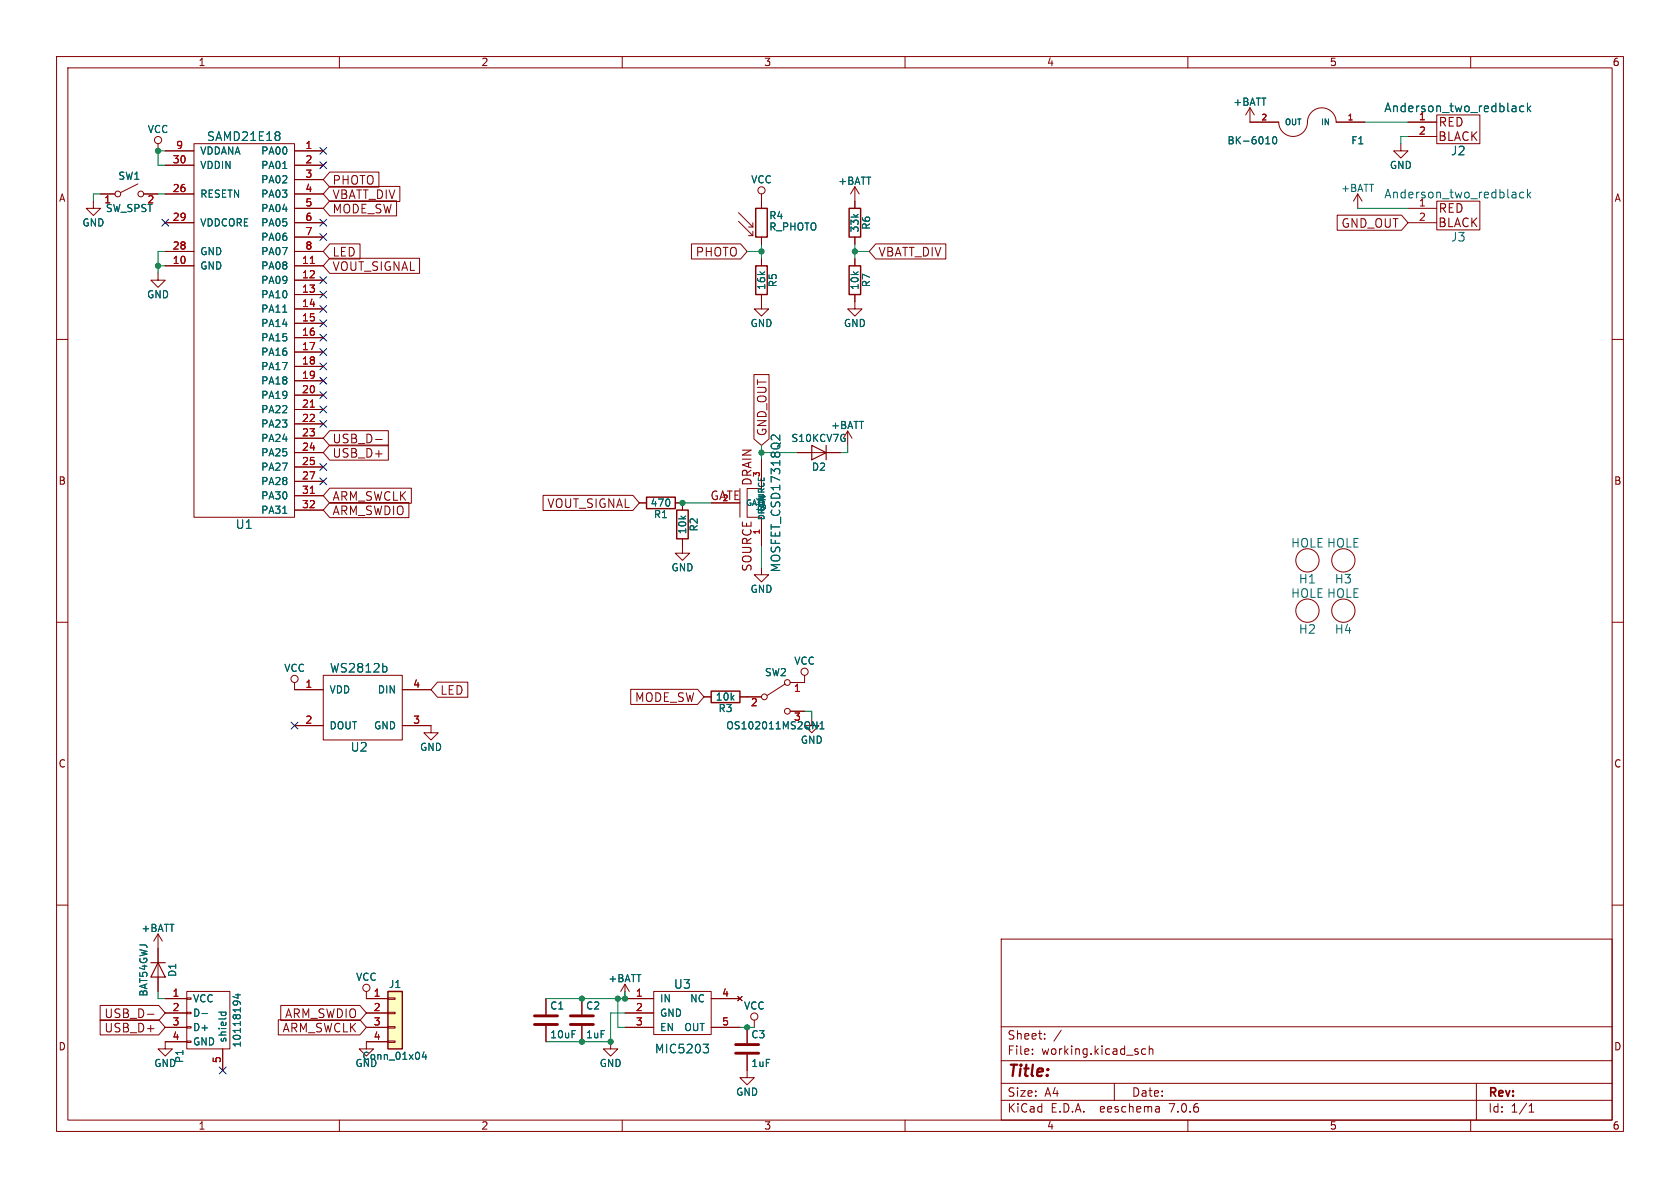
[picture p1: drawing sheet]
<svg xmlns="http://www.w3.org/2000/svg" width="297mm" height="210mm" viewBox="0 0 297 210" stroke-linecap="round" stroke-linejoin="round" font-family="sans-serif">
<g fill="none" stroke="#840000" stroke-width=".18">
<path d="M10 10h277v190h-277zM12 12h273v186h-273zM60 10v2M110 10v2M160 10v2M210 10v2M221 19.1v2.5h5.1a2.58 2.58 0 0 0 2.8 2.5 2.58 2.58 0 0 0 2.3-3 2.54 2.54 0 0 1 2.7-2 2.54 2.54 0 0 1 2.3 2.5h5.1M221 19.1l-.8 1.2M221 19.1l.7 1.2M260 10v2M16.5 35.6v1.2h1.3l-1.3 1.3-1.3-1.3h1.3M17.8 34.3h2.5"/>
<path d="M24.4 32.5l-3.1 1.5M25.4 34.3h2.5M27.9 25.4v1.3M29.2 39.4h5.1M29.2 34.3h5.1M29.2 26.7h5.1M29.2 29.2h5.1M34.3 25.4h17.8v66h-17.8zM52.1 36.8h5M52.1 39.4h5M52.1 34.3h5M52.1 26.7h5"/>
<path d="M52.1 29.2h5M52.1 31.8h5M58.3 30.4h8.7v2.7h-8.7l-1.2-1.3zM58.3 33h12.4v2.6h-12.4l-1.2-1.3zM58.3 35.5h11.8v2.7h-11.8l-1.2-1.4zM130.6 39.1l2.5 2.6M130.6 37.6l2.5 2.5M133.1 39.4v.7M134.6 34.3v2.5M151.1 33l-.7 1.3M151.1 33v3.8M151.1 33l.8 1.3"/>
<path d="M236.4 38h11.4l1.1 1.4-1.1 1.3h-11.4zM240 34.3l-.7 1.3M240 34.3v2.5M240 34.3l.8 1.3M247.6 25.4v1.3h1.3l-1.3 1.2-1.2-1.2h1.2M248.9 36.8h5.1M248.9 39.4h5.1M248.9 21.6h5.1M248.9 24.1h5.1M254 35.6h7.6v5h-7.6zM254 20.3h7.6v5.1h-7.6zM10 60h2"/>
<path d="M27.9 48.3v1.2h1.3l-1.3 1.3-1.2-1.3h1.2M29.2 47h5.1M29.2 44.5h5.1M52.1 47h5M52.1 49.5h5M52.1 52.1h5M52.1 54.6h5M52.1 57.2h5M52.1 59.7h5M52.1 44.5h5M52.1 41.9h5M58.3 45.7h15.9v2.6h-15.9l-1.2-1.3z"/>
<path d="M58.3 43.1h5.3v2.7h-5.3l-1.2-1.3zM122.2 43.1h8.7l1.2 1.4-1.2 1.3h-8.7zM132.3 41.7h.8M132.3 40.1h.8M133.1 40.9v.8M134.6 52.1v2.5h1.3l-1.3 1.3-1.3-1.3h1.3M134.6 41.9v1.3M134.6 45.7v1.3M151.1 52.1v2.5h1.3l-1.3 1.3-1.2-1.3h1.2M151.1 41.9v1.3M151.1 45.7v1.3M154.8 43.1h12.4v2.7h-12.4l-1.1-1.3z"/>
<path d="M285 60h2M52.1 62.2h5M52.1 64.8h5M52.1 67.3h5M52.1 69.9h5M52.1 72.4h5M52.1 74.9h5M52.1 77.5h5M58.3 78.7h10.4v2.6h-10.4l-1.2-1.3zM58.3 76.1h10.4v2.7h-10.4l-1.2-1.3zM66.4 77.7h1.2M133.3 66.2h2.7v11.4l-1.4 1.1-1.3-1.1z"/>
<path d="M149.9 76.2l-.8 1.3M149.9 76.2v2.5M149.9 76.2l.7 1.3M52.1 80h5M52.1 82.6h5M52.1 85.1h5M52.1 87.6h5M52.1 90.2h5M58.3 86.3h14.4v2.7h-14.4l-1.2-1.4zM58.3 88.8h14v2.7h-14l-1.2-1.3zM96 87.6h15.9l1.1 1.3-1.1 1.3h-15.9zM113 88.9h1.3"/>
<path d="M119.4 88.9h1.2v1.3M120.6 95.3v2.5h1.3l-1.3 1.3-1.2-1.3h1.2M125.7 88.9h5.1M130.8 86.4v5M134.6 81.3v5.1h-2.5v5h2.5v5.1M141 80h7.6M10 110h2M57.1 119.4h14v11.4h-14zM134.6 100.3v1.3h1.3l-1.3 1.3-1.3-1.3h1.3M142.2 119.4v1.3h-2.5M285 110h2M52.1 120.7v1.2h5"/>
<path d="M52.1 128.3h5M71.1 128.3h5.1v1.2h1.3l-1.3 1.3-1.3-1.3h1.3M71.1 121.9h5.1M77.3 120.6h5.4v2.7h-5.4l-1.1-1.4zM111.5 121.9h11.8l1.2 1.3-1.2 1.3h-11.8zM124.5 123.2h1.2M130.8 123.2h3.8M138.8 120.9l-3.2 2M139.7 125.7h2.5M143.5 127v1.3h1.3l-1.3 1.2-1.3-1.2h1.3M10 160h2M285 160h2"/>
<path d="M17.7 177.7h10.4l1.1 1.4-1.1 1.3h-10.4zM26.1 179.3h1.1M27.9 165.1l-.7 1.3M27.9 165.1v10.2M27.9 165.1l.8 1.3M29.2 176.5h3.8M29.2 179.1h3.8M33 175.3h7.6v10.1h-7.6zM33 176.4h.8v.3h-.8zM33 178.9h.8v.3h-.8zM49.6 177.7h14l1.2 1.4-1.2 1.3h-14zM64.8 175.3v1.2h3.8"/>
<path d="M64.8 179.1h3.8M68.6 178.9h1.2v.3h-1.2zM68.6 176.4h1.2v.3h-1.2zM96.5 176.5v2.8M102.9 176.5v2.8M110.5 174v2.5h5.1M110.5 179.1h5.1M110.5 174l-.8 1.3M110.5 174l.8 1.3M115.6 175.3h.1M115.6 175.3h10.1v7.6h-10.1zM125.7 176.5h5.1"/>
<path d="M130.4 176.1l.8 .8M131.2 176.1l-.8 .8M177 166h108v32h-108zM17.7 180.3h10.4l1.1 1.3-1.1 1.3h-10.4zM29.2 181.6h3.8M33 181.5h.8v.2h-.8zM33 184h.8v.3h-.8zM33 184.2h-3.8v1.2h1.3l-1.3 1.3-1.3-1.3h1.3M39.4 185.4v3.8M49.2 180.3h14.4l1.2 1.3-1.2 1.3h-14.4zM60 198v2M64.8 181.6h3.8"/>
<path d="M68.6 184h1.2v.3h-1.2zM68.6 181.5h1.2v.2h-1.2zM68.6 184.2h-3.8v1.2h1.2l-1.2 1.3-1.3-1.3h1.3M96.5 181.4v2.8M102.9 181.4v2.8M107.9 184.2v1.2h1.3l-1.3 1.3-1.2-1.3h1.2M110 198v2M110.5 181.6h5.1M125.7 181.6h5.1M127 182.9h.1M132.1 186.4v4.1h1.2l-1.2 1.3-1.3-1.3h1.3M132.1 181.6v2.8"/>
<path d="M133.3 180.3v1.3M160 198v2M177 194.5h108M177 191.5h108M177 187.5h108M177 181.5h108M182.5 186.3v.1M182.5 185.5v.1M184.7 183.6v.1M184.7 182.8v.1M187.6 182.1l-1.3 2M197 191.5v3"/>
<path d="M202.5 185.5l-.4-.1-.3 .3v.4l.2 .2h.5M203.2 185.5l.2-.1 .3 .1 .1 .9M203.2 184.9v1.5M204.9 195.7l.1 .9M205 196.5l-.2 .1M205 196h-.2M210 198v2M260 198v2M261 191.5v6.5M270.3 196.6h.9M270.3 195.5l.4-.4v1.5"/>
<circle cx="20.8" cy="34.3" r=".51"/>
<circle cx="24.9" cy="34.3" r=".51"/>
<circle cx="27.9" cy="24.8" r=".63"/>
<circle cx="134.6" cy="33.7" r=".63"/>
<circle cx="231.1" cy="99.1" r="2.06"/>
<circle cx="237.5" cy="99.1" r="2.06"/>
<circle cx="142.2" cy="118.7" r=".63"/>
<circle cx="231.1" cy="108" r="2.06"/>
<circle cx="237.5" cy="108" r="2.06"/>
<circle cx="52.1" cy="120" r=".63"/>
<circle cx="135.1" cy="123.2" r=".51"/>
<circle cx="139.2" cy="120.7" r=".51"/>
<circle cx="139.2" cy="125.7" r=".51"/>
<circle cx="64.8" cy="174.6" r=".63"/>
<circle cx="133.3" cy="179.7" r=".63"/>
</g>
<path d="M133.6 36.8h2v5.1h-2zM150.1 36.8h2v5.1h-2zM133.6 47h2v5.1h-2zM150.1 47h2v5.1h-2zM114.3 87.9h5.1v2h-5.1zM119.6 90.2h2.1v5.1h-2.1zM125.7 122.2h5.1v2h-5.1zM68.6 175.3h2.5v10.1h-2.5z" fill="none" stroke="#840000" stroke-width=".25"/>
<path d="M94.5 179.6h4.1M100.8 179.6h4.1M94.5 181.1h4.1M100.8 181.1h4.1M130 186.2h4.1M130 184.7h4.1" fill="none" stroke="#840000" stroke-width=".51"/>
<path d="M68.6 175.3h2.5v10.1h-2.5z" fill="#ffffc2" stroke="#ffffc2" stroke-width=".18"/>
<g fill="none" stroke="#006464" stroke-width=".18">
<path d="M269.4 18.8l-.4-.1-.3 .3v.5l.1 .2h.6M270 18.2v1.5M270.2 19.2l.4 .5M270.6 18.7l-.6 .6M49.4 23.4v.4M49.4 24.1v.6M50 29.8h.7M223.8 25.4h.7M225.1 24.3l.2-.1a.68 .68 0 0 1 .4 .6 .68 .68 0 0 1-.4 .6l-.2-.1-.1-.3zM269.4 34h-.4l-.3 .3v.4l.1 .2h.6M270 33.5v1.5M270.2 34.4l.4 .6"/>
<path d="M270.6 34l-.6 .6M50 55.2h.7M136.6 76.9l.4 .1 .9 .8v-.9M50 90.7h.7M68.1 117.8l.3 .3v.4l-.3 .3M143.7 127.6l.7 1.2v-1.2M145 128.8h.7M145 127.9l.3-.3v1.2M35.7 179.2h1M38.7 178.9h1.2M39.2 178.9l-.1 .4M39.9 178.9v.4"/>
<path d="M41.6 175.9h.9M42.1 175.7v.8l-.9-.3M75 185.9l-.3 .9h.7M75.3 186.4v.9M124.3 184.6h1l-.5 .6 .4 .1 .1 .5-.3 .3h-.5"/>
</g>
<path d="M143.5 78.7l2.5 1.3-2.5 1.3zM146 78.7v2.6M26.7 170.2h2.5M27.9 170.2l1.3 2.5h-2.5z" fill="none" stroke="#840000" stroke-width=".2"/>
<path d="M54.9 46.6h.7M54.9 72h.7M54.9 87.2h.7" fill="none" stroke="#a90000" stroke-width=".18"/>
<g fill="none" stroke="#009600" stroke-width=".18">
<path d="M17.8 34.3h-1.3v1.3M27.9 34.3h1.3M29.2 26.7h-1.3v2.5h1.3M240 36.8h8.9M241.3 21.6h7.6M248.9 24.1h-1.3v1.3M27.9 47h1.3M29.2 44.5h-1.3v3.8M132.1 44.5h2.5M134.6 43.2v2.5M151.1 43.2v2.5M151.1 44.5h2.6"/>
<path d="M134.6 78.7v2.6M149.9 78.7v1.3h-1.3M120.6 88.9h5.1M134.6 80h6.4M134.6 96.5v3.8M142.2 125.7h1.3v1.3M27.9 175.3v1.2h1.3M109.2 176.5v5.1h1.3M110.5 179.1h-2.6v5.1h-11.4M110.5 175.3v1.2h-14M130.8 181.6h2.5"/>
</g>
<g fill="none" stroke="#000084" stroke-width=".18">
<path d="M28.6 38.8l1.2 1.2M29.8 38.8l-1.2 1.2M56.5 38.8l1.3 1.2M56.5 28.6l1.3 1.2M56.5 26.1l1.3 1.2M57.8 38.8l-1.3 1.2M57.8 28.6l-1.3 1.2M57.8 26.1l-1.3 1.2M56.5 41.3l1.3 1.2M56.5 59.1l1.3 1.2M56.5 48.9l1.3 1.2M56.5 54l1.3 1.2"/>
<path d="M56.5 51.5l1.3 1.2M56.5 56.5l1.3 1.3M57.8 41.3l-1.3 1.2M57.8 59.1l-1.3 1.2M57.8 48.9l-1.3 1.2M57.8 54l-1.3 1.2M57.8 51.5l-1.3 1.2M57.8 56.5l-1.3 1.3M56.5 74.3l1.3 1.2M56.5 64.2l1.3 1.2M56.5 61.6l1.3 1.2M56.5 66.7l1.3 1.2"/>
<path d="M56.5 69.2l1.3 1.3M56.5 71.8l1.3 1.2M57.8 74.3l-1.3 1.2M57.8 64.2l-1.3 1.2M57.8 61.6l-1.3 1.2M57.8 66.7l-1.3 1.2M57.8 69.2l-1.3 1.3M57.8 71.8l-1.3 1.2M56.5 81.9l1.3 1.3M56.5 84.5l1.3 1.2M57.8 81.9l-1.3 1.3M57.8 84.5l-1.3 1.2"/>
<path d="M51.5 127.7l1.2 1.2M52.7 127.7l-1.2 1.2M38.8 188.6l1.2 1.2M40 188.6l-1.2 1.2"/>
</g>
<g fill="#009600" stroke="#009600" stroke-width=".18">
<circle cx="102.9" cy="184.2" r=".46"/>
<circle cx="102.9" cy="176.5" r=".46"/>
<circle cx="107.9" cy="184.2" r=".46"/>
<circle cx="134.6" cy="44.5" r=".46"/>
<circle cx="134.6" cy="80" r=".46"/>
<circle cx="120.6" cy="88.9" r=".46"/>
<circle cx="27.9" cy="26.7" r=".46"/>
<circle cx="27.9" cy="47" r=".46"/>
<circle cx="132.1" cy="181.6" r=".46"/>
<circle cx="110.5" cy="176.5" r=".46"/>
<circle cx="109.2" cy="176.5" r=".46"/>
<circle cx="151.1" cy="44.5" r=".46"/>
</g>
<text font-size="2.8" fill="#840000" x="178" y="190.9">Title:</text>
<g font-size="2.1" fill="#006464">
<text x="244.6" y="20">Anderson_two_redblack</text>
<text x="36.5" y="25.1">SAMD21E18</text>
<text x="256.4" y="27.7">J2</text>
<text x="244.6" y="35.3">Anderson_two_redblack</text>
<text x="256.4" y="42.9">J3</text>
<text x="135.7" y="77.2" transform="rotate(-90 135.7 77.2)">GND_OUT</text>
<text x="41.6" y="93.7">U1</text>
<text x="135.6" y="90.5" transform="rotate(-90 135.6 90.5)">U4</text>
<text x="138.2" y="101.3" transform="rotate(-90 138.2 101.3)">MOSFET_CSD17318Q2</text>
<text x="228.2" y="97">HOLE HOLE</text>
<text x="228.2" y="105.9">HOLE HOLE</text>
<text x="229.5" y="103.4">H1</text>
<text x="235.9" y="103.4">H3</text>
<text x="229.5" y="112.2">H2</text>
<text x="235.9" y="112.2">H4</text>
<text x="58.2" y="119.1">WS2812b</text>
<text x="61.9" y="133.1">U2</text>
<text x="119" y="175">U3</text>
<text x="115.7" y="186.4">MIC5203</text>
</g>
<g font-size="2.1" fill="#840000">
<text x="254.2" y="22.6">RED</text>
<text x="254.1" y="25.2">BLACK</text>
<text x="58.7" y="32.8">PHOTO</text>
<text x="58.7" y="35.4">VBATT_DIV</text>
<text x="58.7" y="37.9">MODE_SW</text>
<text x="237.1" y="40.5">GND_OUT</text>
<text x="254.1" y="40.4">BLACK</text>
<text x="254.2" y="37.9">RED</text>
<text x="58.7" y="45.5">LED</text>
<text x="122.9" y="45.5">PHOTO</text>
<text x="155.2" y="45.5">VBATT_DIV</text>
<text x="58.7" y="48.1">VOUT_SIGNAL</text>
<text x="58.7" y="81.1">USB_D+</text>
<text x="58.7" y="78.6">USB_D-</text>
<text x="58.7" y="88.7">ARM_SWCLK</text>
<text x="96.7" y="90">VOUT_SIGNAL</text>
<text x="125.5" y="88.7">GATE</text>
<text x="133.1" y="86" transform="rotate(-90 133.1 86)">DRAIN</text>
<text x="58.7" y="91.3">ARM_SWDIO</text>
<text x="133.1" y="101.2" transform="rotate(-90 133.1 101.2)">SOURCE</text>
<text x="77.7" y="123">LED</text>
<text x="112.2" y="124.3">MODE_SW</text>
<text x="18.4" y="182.7">USB_D+</text>
<text x="18.4" y="180.2">USB_D-</text>
<text x="49.9" y="182.7">ARM_SWCLK</text>
<text x="50.3" y="180.2">ARM_SWDIO</text>
<text x="178" y="184">Sheet:</text>
<text x="178" y="186.7">File:</text>
<text x="184.1" y="186.7">working.kicad_sch</text>
<text x="178" y="196.9">KiCad</text>
<text x="178" y="194.1">Size:</text>
<text x="184.7" y="194.1">A4</text>
<text x="185.7" y="196.9">E.D.A.</text>
<text x="194.6" y="196.9">eeschema</text>
<text x="200" y="194.1">Date:</text>
<text x="207" y="196.9">7.0.6</text>
<text x="263" y="194.3">Rev:</text>
<text x="263" y="196.9">Id:</text>
<text x="267.1" y="196.9">1/1</text>
</g>
<g font-size="1.8" fill="#840000">
<text x="35" y="11.9">1</text>
<text x="85" y="11.9">2</text>
<text x="135" y="11.9">3</text>
<text x="185" y="11.9">4</text>
<text x="235" y="11.9">5</text>
<text x="285" y="11.9">6</text>
<text x="10.3" y="35.9">A</text>
<text x="285.3" y="35.9">A</text>
<text x="10.3" y="85.9">B</text>
<text x="285.3" y="85.9">B</text>
<text x="10.3" y="135.9">C</text>
<text x="285.3" y="135.9">C</text>
<text x="10.3" y="185.9">D</text>
<text x="285.3" y="185.9">D</text>
<text x="35" y="199.9">1</text>
<text x="85" y="199.9">2</text>
<text x="135" y="199.9">3</text>
<text x="185" y="199.9">4</text>
<text x="235" y="199.9">5</text>
<text x="285" y="199.9">6</text>
</g>
<g font-size="1.8" fill="#006464">
<text x="26" y="23.7">VCC</text>
<text x="217.9" y="18.9">+BATT</text>
<text x="35.3" y="27.5">VDDANA</text>
<text x="46.1" y="27.5">PA00</text>
<text x="216.9" y="25.7">BK-6010</text>
<text x="238.8" y="25.7">F1</text>
<text x="20.8" y="32">SW1</text>
<text x="35.3" y="35.2">RESETN</text>
<text x="35.3" y="30.1">VDDIN</text>
<text x="46.1" y="30.1">PA01</text>
<text x="46.1" y="32.6">PA02</text>
<text x="46.1" y="35.2">PA03</text>
<text x="132.7" y="32.6">VCC</text>
<text x="148.1" y="32.9">+BATT</text>
<text x="237" y="34.1">+BATT</text>
<text x="245.6" y="30.1">GND</text>
<text x="14.5" y="40.2">GND</text>
<text x="18.6" y="37.7">SW_SPST</text>
<text x="35.3" y="40.2">VDDCORE</text>
<text x="46.1" y="37.7">PA04</text>
<text x="46.1" y="40.2">PA05</text>
<text x="135.9" y="39">R4</text>
<text x="135.9" y="41">R_PHOTO</text>
<text x="152" y="41.2" transform="rotate(-90 152 41.2)">33k</text>
<text x="154" y="40.7" transform="rotate(-90 154 40.7)">R6</text>
<text x="250.8" y="36.6">1</text>
<text x="35.3" y="47.9">GND</text>
<text x="35.3" y="45.3">GND</text>
<text x="46.1" y="47.9">PA08</text>
<text x="46.1" y="42.8">PA06</text>
<text x="46.1" y="45.3">PA07</text>
<text x="25.9" y="52.9">GND</text>
<text x="46.1" y="50.4">PA09</text>
<text x="46.1" y="52.9">PA10</text>
<text x="135.5" y="51.4" transform="rotate(-90 135.5 51.4)">16k</text>
<text x="137.5" y="50.9" transform="rotate(-90 137.5 50.9)">R5</text>
<text x="152" y="51.4" transform="rotate(-90 152 51.4)">10k</text>
<text x="154" y="50.9" transform="rotate(-90 154 50.9)">R7</text>
<text x="46.1" y="55.5">PA11</text>
<text x="46.1" y="58">PA14</text>
<text x="132.6" y="58">GND</text>
<text x="149.1" y="58">GND</text>
<text x="46.1" y="60.6">PA15</text>
<text x="46.1" y="63.1">PA16</text>
<text x="46.1" y="65.6">PA17</text>
<text x="46.1" y="68.2">PA18</text>
<text x="46.1" y="70.7">PA19</text>
<text x="46.1" y="73.3">PA22</text>
<text x="46.1" y="75.8">PA23</text>
<text x="146.8" y="76">+BATT</text>
<text x="46.1" y="78.3">PA24</text>
<text x="46.1" y="80.9">PA25</text>
<text x="46.1" y="83.4">PA27</text>
<text x="139.8" y="78.3">S10KCV7G</text>
<text x="143.4" y="83.4">D2</text>
<text x="46.1" y="86">PA28</text>
<text x="46.1" y="88.5">PA30</text>
<text x="114.9" y="89.8">470</text>
<text x="46.1" y="91">PA31</text>
<text x="115.5" y="91.8">R1</text>
<text x="121.5" y="94.5" transform="rotate(-90 121.5 94.5)">10k</text>
<text x="123.5" y="94.1" transform="rotate(-90 123.5 94.1)">R2</text>
<text x="118.6" y="101.2">GND</text>
<text x="132.6" y="105">GND</text>
<text x="50.2" y="119">VCC</text>
<text x="135.1" y="119.7">SW2</text>
<text x="140.3" y="117.7">VCC</text>
<text x="58.2" y="122.8">VDD</text>
<text x="66.7" y="122.8">DIN</text>
<text x="126.4" y="124.1">10k</text>
<text x="58.2" y="129.1">DOUT</text>
<text x="66" y="129.1">GND</text>
<text x="126.9" y="126.1">R3</text>
<text x="128.3" y="129.1">OS102011MS2QN1</text>
<text x="141.5" y="131.7">GND</text>
<text x="74.2" y="132.9">GND</text>
<text x="24.9" y="164.9">+BATT</text>
<text x="31.3" y="172.8" transform="rotate(-90 31.3 172.8)">D1</text>
<text x="62.9" y="173.6">VCC</text>
<text x="107.5" y="173.8">+BATT</text>
<text x="26.3" y="176.3" transform="rotate(-90 26.3 176.3)">BAT54GWJ</text>
<text x="34" y="177.4">VCC</text>
<text x="34" y="179.9">D-</text>
<text x="68.7" y="174.9">J1</text>
<text x="97.2" y="178.7">C1</text>
<text x="103.5" y="178.7">C2</text>
<text x="116.6" y="177.4">IN</text>
<text x="116.6" y="179.9">GND</text>
<text x="121.9" y="177.4">NC</text>
<text x="131.4" y="178.7">VCC</text>
<text x="34" y="182.5">D+</text>
<text x="34" y="185">GND</text>
<text x="40.2" y="184.4" transform="rotate(-90 40.2 184.4)">shield</text>
<text x="42.8" y="185.3" transform="rotate(-90 42.8 185.3)">10118194</text>
<text x="97.2" y="183.7">10uF</text>
<text x="103.5" y="183.7">1uF</text>
<text x="116.6" y="182.5">EN</text>
<text x="120.9" y="182.5">OUT</text>
<text x="132.7" y="183.7">C3</text>
<text x="27.2" y="188.8">GND</text>
<text x="32.6" y="188" transform="rotate(-90 32.6 188)">P1</text>
<text x="62.7" y="188.8">GND</text>
<text x="64" y="187.6">Conn_01x04</text>
<text x="105.9" y="188.8">GND</text>
<text x="132.7" y="188.8">1uF</text>
<text x="130" y="193.9">GND</text>
</g>
<g font-size="1.8" fill="#a90000">
<text x="250.8" y="21.3">1</text>
<text x="250.8" y="23.9">2</text>
<text x="30.4" y="29">30</text>
<text x="31" y="26.4">9</text>
<text x="53.9" y="26.4">1</text>
<text x="53.9" y="29">2</text>
<text x="30.4" y="34">26</text>
<text x="53.9" y="31.5">3</text>
<text x="53.9" y="34">4</text>
<text x="18.3" y="36.3">1</text>
<text x="26" y="36.3">2</text>
<text x="30.4" y="39.1">29</text>
<text x="53.9" y="36.6">5</text>
<text x="53.9" y="39.1">6</text>
<text x="53.9" y="41.7">7</text>
<text x="250.8" y="39.1">2</text>
<text x="30.4" y="46.7">10</text>
<text x="30.4" y="44.2">28</text>
<text x="53.3" y="46.7">11</text>
<text x="53.9" y="44.2">8</text>
<text x="53.3" y="49.3">12</text>
<text x="53.3" y="51.8">13</text>
<text x="53.3" y="54.4">14</text>
<text x="53.3" y="56.9">15</text>
<text x="53.3" y="59.4">16</text>
<text x="53.3" y="62">17</text>
<text x="53.3" y="64.5">18</text>
<text x="53.3" y="67.1">19</text>
<text x="53.3" y="69.6">20</text>
<text x="53.3" y="72.1">21</text>
<text x="53.3" y="74.7">22</text>
<text x="53.3" y="77.2">23</text>
<text x="53.3" y="79.8">24</text>
<text x="53.3" y="82.3">25</text>
<text x="53.3" y="84.8">27</text>
<text x="53.3" y="87.4">31</text>
<text x="53.3" y="89.9">32</text>
<text x="53.9" y="121.7">1</text>
<text x="73" y="121.7">4</text>
<text x="132.6" y="125.2">2</text>
<text x="140.3" y="122.6">1</text>
<text x="53.9" y="128">2</text>
<text x="73" y="128">3</text>
<text x="140.3" y="127.7">3</text>
<text x="30.4" y="176.3">1</text>
<text x="30.4" y="178.8">2</text>
<text x="66" y="176.3">1</text>
<text x="66" y="178.8">2</text>
<text x="112.3" y="176.3">1</text>
<text x="112.3" y="178.8">2</text>
<text x="127.6" y="176.3">4</text>
<text x="30.4" y="181.4">3</text>
<text x="30.4" y="183.9">4</text>
<text x="66" y="181.4">3</text>
<text x="66" y="183.9">4</text>
<text x="112.3" y="181.4">3</text>
<text x="127.6" y="181.4">5</text>
<text x="39.1" y="188" transform="rotate(-90 39.1 188)">5</text>
</g>
<g font-size="1.4" fill="#a90000">
<text x="222.9" y="21.3">2</text>
<text x="238.1" y="21.3">1</text>
<text x="127.7" y="88.6">2</text>
<text x="134.4" y="84.4" transform="rotate(-90 134.4 84.4)">3</text>
<text x="134.4" y="94.6" transform="rotate(-90 134.4 94.6)">1</text>
</g>
<g font-size="1.4" fill="#006464">
<text x="227.1" y="22.3">OUT</text>
<text x="233.4" y="22.3">IN</text>
<text x="131.8" y="89.6">GATE</text>
<text x="135.4" y="92.1" transform="rotate(-90 135.4 92.1)">DRAIN</text>
<text x="135.4" y="90.4" transform="rotate(-90 135.4 90.4)">SOURCE</text>
</g>
</svg>
